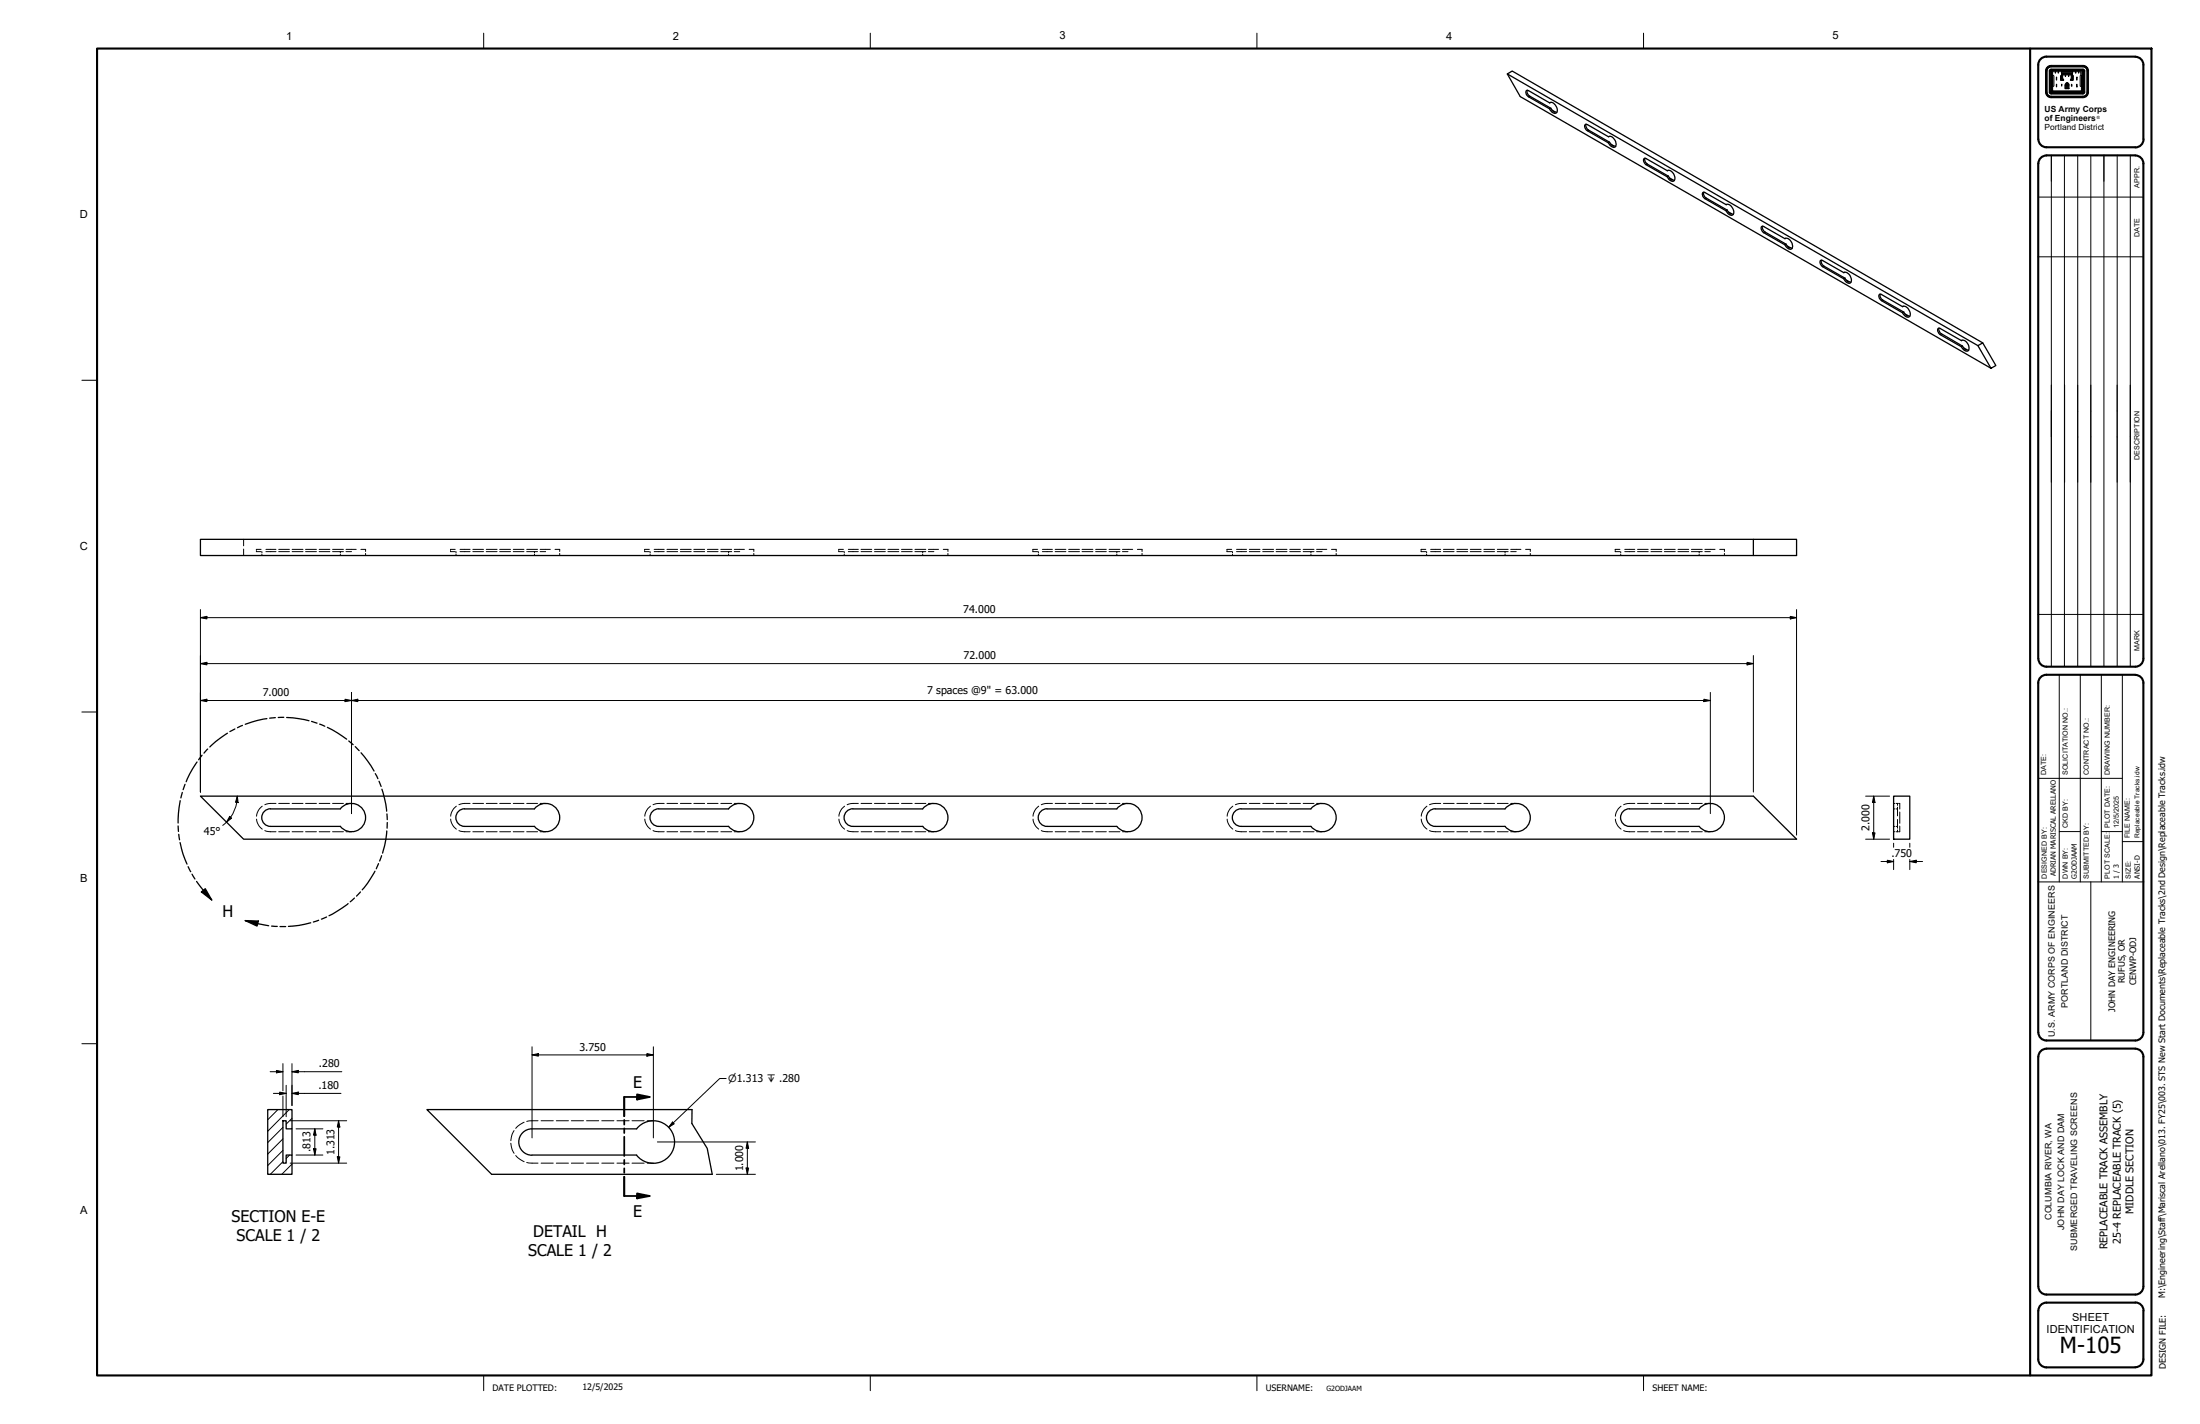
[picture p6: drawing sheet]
<svg xmlns="http://www.w3.org/2000/svg" width="864mm" height="559mm" viewBox="0 0 864 559" stroke-linecap="round" stroke-linejoin="round" font-family="sans-serif">
<!-- layer: Hatch (ANSI) -->
<path d="M109.1 435.4l-4 4M113.5 435.4l-8.4 8.5M114.6 438.8l-2.3 2.3M111.1 455.9l-5 4.9M111.1 451.4l-6 6M111.1 446.9l-6 6M111.1 442.4l-6 6M113.7 453.3l-1.4 1.3M114.6 456.8l-4 4" fill="none" stroke="#000" stroke-width=".39"/>
<!-- layer: Hidden (ANSI) -->
<g fill="none" stroke="#000" stroke-width=".39">
<path d="M95.6 211.6v2.6M95.6 215.5v2.5M100.6 216.2v.3h1.9M102.5 215.6h-1.9v.3M102.8 216.5v.5M102.8 217.5v.5M104.4 215.6h3.9M104.4 216.5h3.9M109.4 215.6h4.2M109.4 216.5h4.2M114.7 215.6h4.2M114.7 216.5h4.2"/>
<path d="M120 215.6h4.2M120 216.5h4.2M125.3 215.6h4.2M125.3 216.5h4.2M130.6 215.6h4.2M130.6 216.5h4.2M133.6 216.5v.5M133.6 217.5v.5M135.8 215.6h4M135.8 216.5h2.2M141.7 215.6h1.8v.8M143.5 217.2v.8"/>
<path d="M176.8 216.2v.3h1.9M178.7 215.6h-1.9v.3M179 216.5v.5M179 217.5v.5M180.6 215.6h3.9M180.6 216.5h3.9M185.6 215.6h4.2M185.6 216.5h4.2M190.9 215.6h4.2M190.9 216.5h4.2M196.2 215.6h4.2M196.2 216.5h4.2"/>
<path d="M201.5 215.6h4.2M201.5 216.5h4.2M206.8 215.6h4.2M206.8 216.5h4.2M209.8 216.5v.5M209.8 217.5v.5M212 215.6h4M212 216.5h2.2M217.9 215.6h1.8v.8M219.7 217.2v.8M253 216.2v.3h1.9M254.9 215.6h-1.9v.3"/>
<path d="M255.2 216.5v.5M255.2 217.5v.5M256.8 215.6h3.9M256.8 216.5h3.9M261.8 215.6h4.2M261.8 216.5h4.2M267.1 215.6h4.2M267.1 216.5h4.2M272.4 215.6h4.2M272.4 216.5h4.2M277.7 215.6h4.2M277.7 216.5h4.2"/>
<path d="M283 215.6h4.2M283 216.5h4.2M286 216.5v.5M286 217.5v.5M288.2 215.6h4M288.2 216.5h2.2M294.1 215.6h1.8v.8M295.9 217.2v.8M329.2 216.2v.3h1.9M331.1 215.6h-1.9v.3M331.4 216.5v.5M331.4 217.5v.5"/>
<path d="M333 215.6h3.9M333 216.5h3.9M338 215.6h4.2M338 216.5h4.2M343.3 215.6h4.2M343.3 216.5h4.2M348.6 215.6h4.2M348.6 216.5h4.2M353.9 215.6h4.2M353.9 216.5h4.2M359.2 215.6h4.2M359.2 216.5h4.2"/>
<path d="M362.2 216.5v.5M362.2 217.5v.5M364.4 215.6h4M364.4 216.5h2.2M370.3 215.6h1.8v.8M372.1 217.2v.8M405.4 216.2v.3h1.9M407.3 215.6h-1.9v.3M407.6 216.5v.5M407.6 217.5v.5M409.2 215.6h3.9M409.2 216.5h3.9"/>
<path d="M414.2 215.6h4.2M414.2 216.5h4.2M419.5 215.6h4.2M419.5 216.5h4.2M424.8 215.6h4.2M424.8 216.5h4.2M430.1 215.6h4.2M430.1 216.5h4.2M435.4 215.6h4.2M435.4 216.5h4.2M438.4 216.5v.5M438.4 217.5v.5"/>
<path d="M440.6 215.6h4M440.6 216.5h2.2M446.5 215.6h1.8v.8M448.3 217.2v.8M481.6 216.2v.3h1.9M483.5 215.6h-1.9v.3M483.8 216.5v.5M483.8 217.5v.5M485.4 215.6h3.9M485.4 216.5h3.9M490.4 215.6h4.2M490.4 216.5h4.2"/>
<path d="M495.7 215.6h4.2M495.7 216.5h4.2M501 215.6h4.2M501 216.5h4.2M506.3 215.6h4.2M506.3 216.5h4.2M511.6 215.6h4.2M511.6 216.5h4.2M514.6 216.5v.5M514.6 217.5v.5M516.8 215.6h4M516.8 216.5h2.2"/>
<path d="M522.7 215.6h1.8v.8M524.5 217.2v.8M557.8 216.2v.3h1.9M559.7 215.6h-1.9v.3M560 216.5v.5M560 217.5v.5M561.6 215.6h3.9M561.6 216.5h3.9M566.6 215.6h4.2M566.6 216.5h4.2M571.9 215.6h4.2M571.9 216.5h4.2"/>
<path d="M577.2 215.6h4.2M577.2 216.5h4.2M582.5 215.6h4.2M582.5 216.5h4.2M587.8 215.6h4.2M587.8 216.5h4.2M590.8 216.5v.5M590.8 217.5v.5M593 215.6h4M593 216.5h2.2M598.9 215.6h1.8v.8M600.7 217.2v.8"/>
<path d="M634 216.2v.3h1.9M635.9 215.6h-1.9v.3M636.2 216.5v.5M636.2 217.5v.5M637.8 215.6h3.9M637.8 216.5h3.9M642.8 215.6h4.2M642.8 216.5h4.2M648.1 215.6h4.2M648.1 216.5h4.2M653.4 215.6h4.2M653.4 216.5h4.2"/>
<path d="M658.7 215.6h4.2M658.7 216.5h4.2M664 215.6h4.2M664 216.5h4.2M667 216.5v.5M667 217.5v.5M669.2 215.6h4M669.2 216.5h2.2M675.1 215.6h1.8v.8M676.9 217.2v.8M102.9 316.4l-1.5 1.7-.7 2.2M108.3 315.3a8.2 8.2 0 0 0-4.4 .5"/>
<path d="M109.4 315.3h4.2M114.7 315.3h4.2M120 315.3h4.2M125.3 315.3h4.2M130.6 315.3h4.2M135.8 315.3h2.2M179.1 316.4l-1.5 1.7-.7 2.2M184.5 315.3a8.2 8.2 0 0 0-4.4 .5M185.6 315.3h4.2M190.9 315.3h4.2M196.2 315.3h4.2M201.5 315.3h4.2"/>
<path d="M206.8 315.3h4.2M212 315.3h2.2M255.3 316.4l-1.5 1.7-.7 2.2M260.7 315.3a8.2 8.2 0 0 0-4.4 .5M261.8 315.3h4.2M267.1 315.3h4.2M272.4 315.3h4.2M277.7 315.3h4.2M283 315.3h4.2M288.2 315.3h2.2M331.5 316.4l-1.5 1.7-.7 2.2M336.9 315.3a8.2 8.2 0 0 0-4.4 .5"/>
<path d="M338 315.3h4.2M343.3 315.3h4.2M348.6 315.3h4.2M353.9 315.3h4.2M359.2 315.3h4.2M364.4 315.3h2.2M407.7 316.4l-1.5 1.7-.7 2.2M413.1 315.3a8.2 8.2 0 0 0-4.4 .5M414.2 315.3h4.2M419.5 315.3h4.2M424.8 315.3h4.2M430.1 315.3h4.2"/>
<path d="M435.4 315.3h4.2M440.6 315.3h2.2M483.9 316.4l-1.5 1.7-.7 2.2M489.3 315.3a8.2 8.2 0 0 0-4.4 .5M490.4 315.3h4.2M495.7 315.3h4.2M501 315.3h4.2M506.3 315.3h4.2M511.6 315.3h4.2M516.8 315.3h2.2M560.1 316.4l-1.5 1.7-.7 2.2M565.5 315.3a8.2 8.2 0 0 0-4.4 .5"/>
<path d="M566.6 315.3h4.2M571.9 315.3h4.2M577.2 315.3h4.2M582.5 315.3h4.2M587.8 315.3h4.2M593 315.3h2.2M636.3 316.4l-1.5 1.7-.7 2.2M641.7 315.3a8.2 8.2 0 0 0-4.4 .5M642.8 315.3h4.2M648.1 315.3h4.2M653.4 315.3h4.2M658.7 315.3h4.2"/>
<path d="M664 315.3h4.2M669.2 315.3h2.2M743.3 315.3h.5M743.3 317.4h.5M744.3 315.3h.9M744.3 317.4h.6M744.9 315.3v.7M744.9 316.7v3.5M745.4 315.3h.3v2.2M745.7 318.6v4.5M100.7 321.4l.7 2.3 1.5 1.7M103.9 325.9l1.5 .4 2.9 .1"/>
<path d="M109.4 326.4h4.2M114.7 326.4h4.2M120 326.4h4.2M125.3 326.4h4.2M130.6 326.4h4.2M135.8 326.4h2.2M176.9 321.4l.7 2.3 1.5 1.7M180.1 325.9l1.5 .4 2.9 .1M185.6 326.4h4.2M190.9 326.4h4.2M196.2 326.4h4.2M201.5 326.4h4.2"/>
<path d="M206.8 326.4h4.2M212 326.4h2.2M253.1 321.4l.7 2.3 1.5 1.7M256.3 325.9l1.5 .4 2.9 .1M261.8 326.4h4.2M267.1 326.4h4.2M272.4 326.4h4.2M277.7 326.4h4.2M283 326.4h4.2M288.2 326.4h2.2M329.3 321.4l.7 2.3 1.5 1.7M332.5 325.9l1.5 .4 2.9 .1"/>
<path d="M338 326.4h4.2M343.3 326.4h4.2M348.6 326.4h4.2M353.9 326.4h4.2M359.2 326.4h4.2M364.4 326.4h2.2M405.5 321.4l.7 2.3 1.5 1.7M408.7 325.9l1.5 .4 2.9 .1M414.2 326.4h4.2M419.5 326.4h4.2M424.8 326.4h4.2M430.1 326.4h4.2"/>
<path d="M435.4 326.4h4.2M440.6 326.4h2.2M481.7 321.4l.7 2.3 1.5 1.7M484.9 325.9l1.5 .4 2.9 .1M490.4 326.4h4.2M495.7 326.4h4.2M501 326.4h4.2M506.3 326.4h4.2M511.6 326.4h4.2M516.8 326.4h2.2M557.9 321.4l.7 2.3 1.5 1.7M561.1 325.9l1.5 .4 2.9 .1"/>
<path d="M566.6 326.4h4.2M571.9 326.4h4.2M577.2 326.4h4.2M582.5 326.4h4.2M587.8 326.4h4.2M593 326.4h2.2M634.1 321.4l.7 2.3 1.5 1.7M637.3 325.9l1.5 .4 2.9 .1M642.8 326.4h4.2M648.1 326.4h4.2M653.4 326.4h4.2M658.7 326.4h4.2"/>
<path d="M664 326.4h4.2M669.2 326.4h2.2M743.3 326.4h.5M743.3 324.3h.5M744.3 326.4h.9M744.3 324.3h.6M744.9 321.6v3.4M744.9 325.7v.7M745.7 324.2v2.2h-.3M211.2 439.8l-4.4 .3M212.4 439.8h4.8M218.4 439.8h4.7"/>
<path d="M224.3 439.8h4.7M230.3 439.8h4.7M236.2 439.8h4.8M242.2 439.8h4.8M248.1 439.8h4.8M254.1 439.8h2.4M200.5 448.6v.2a7 7 0 0 0 1.3 3.8M201.8 443.7a7 7 0 0 0-1.3 3.9M202.4 453.5l1.8 1.5 1.5 .9M205.7 440.4l-1.5 .9-1.8 1.5M206.8 456.2l4.4 .2M212.4 456.4h4.8"/>
<path d="M218.4 456.4h4.7M224.3 456.4h4.7M230.3 456.4h4.7M236.2 456.4h4.8M242.2 456.4h4.8M248.1 456.4h4.8M254.1 456.4h2.4"/>
</g>
<!-- layer: Visible (ANSI) -->
<g fill="none" stroke="#000" stroke-width=".51">
<path d="M591.7 29l184.7 106.6M599.5 35.4v1.1l.8 1.1 8.5 4.9M608.3 40.4a2.13 2.13 0 0 1 2.8 1.9 1.24 1.24 0 0 1 .2 1.6 1.24 1.24 0 0 1-1.6 .4l-.8-.6-.6-1M608.6 40.2l-.3 .2-8.3-4.8a.75 .75 0 0 0-1 .1 .75 .75 0 0 0 .1 1l.9 1.3 8.3 4.7 .5-.2M608.8 42.5l1.3 1.5M609.2 43.2l1.9 .9M622.6 48.8v1l.8 1.1 8.4 4.9M631.4 53.7a2.74 2.74 0 0 1 3 3.2 1.11 1.11 0 0 1-.9 1 1.11 1.11 0 0 1-1.2-.6l-.9-1.2M631.7 53.5l-.3 .2-8.3-4.8a.83 .83 0 0 0-1.1 .3 .83 .83 0 0 0 .2 1.1l.7 .9 8.5 4.9 .4-.3M631.8 55.8l1.4 1.5M632.3 56.5l1.9 .9M645.7 62.1l.1 1.3 .6 .9 8.5 4.9"/>
<path d="M654.5 67a2.72 2.72 0 0 1 3 3.2 1.13 1.13 0 0 1-1 1 1.13 1.13 0 0 1-1.2-.7l-.8-1.1M654.7 66.9l-.2 .1-8.3-4.8a.81 .81 0 0 0-1.1 .3 .81 .81 0 0 0 .3 1.1l.8 1 8.3 4.8 .4-.2M654.9 69.2l1.4 1.5M655.4 69.9l1.9 .8M668.8 75.4v1.1l.7 1.1 8.6 4.9M677.6 80.3a2.72 2.72 0 0 1 3 3.3 1.14 1.14 0 0 1-1 .9 1.14 1.14 0 0 1-1.2-.6l-.8-1.2M677.9 80.2l-.3 .1-8.3-4.7a.72 .72 0 0 0-1 .1 .72 .72 0 0 0 0 .9l1 1.4 8.3 4.7 .5-.2M678.1 82.5l1.3 1.5M678.5 83.2l1.9 .9M691.9 88.8v1.1l.8 1 8.4 4.9M700.7 93.7a2.66 2.66 0 0 1 2.9 3.2 1.09 1.09 0 0 1-.9 1 1.09 1.09 0 0 1-1.2-.7l-.8-1.1M701 93.5l-.3 .2-8.4-4.8a.78 .78 0 0 0-1 .3 .78 .78 0 0 0 .2 1l.8 1.1 8.4 4.8 .4-.3"/>
<path d="M701.1 95.8l1.3 1.5M701.5 96.5l2 .9M715 102.1l.1 1.3 .8 1 8.3 4.8M723.8 107a2.72 2.72 0 0 1 3 3.2 1.13 1.13 0 0 1-1 1 1.13 1.13 0 0 1-1.2-.6l-.8-1.2M724 106.9l-.2 .1-8.3-4.8a.87 .87 0 0 0-1.2 .5 .87 .87 0 0 0 .5 1.1l.7 .8 8.3 4.8 .4-.2M724.2 109.2l1.4 1.5M724.7 109.9l1.9 .8M738.1 115.4v1.1l.9 1.2 8.3 4.8M746.8 120.3a2.74 2.74 0 0 1 2.9 3.8 1.7 1.7 0 0 1-2.7-1l-.2-.4M747.1 120.2l-.3 .1-8.2-4.7a.72 .72 0 0 0-1 .1 .72 .72 0 0 0 0 .9l1 1.4 8.2 4.7 .5-.2M747.3 122.5l1.4 1.5M747.8 123.2l1.9 .9"/>
<path d="M761.2 128.8l-.1 .8 .6 1.1 8.7 5.1M769.9 133.7a2.66 2.66 0 0 1 3 3.2 1.22 1.22 0 0 1-1.1 .9 1.22 1.22 0 0 1-1.2-.8l-.7-.9M770.3 133.5l-.4 .2-8.3-4.8a.87 .87 0 0 0-1.1 .5 .87 .87 0 0 0 .4 1.1l.7 .8 8.3 4.8 .5-.3M770.4 135.8l1.3 1.6M770.8 136.5l2 .9M776.4 135.6l1.9-1 5.2 8.8-1.9 1.1zM778.3 134.6l-184.7-106.7-1.9 1.1 5.1 8.9 184.8 106.6M688.3 211.6h16.9v6.4h-16.9zM688.3 211.6h-609.6v6.4h609.6M78.7 312.4h609.6l16.9 16.9h-609.6zM106.2 317.4a3.5 3.5 0 0 0-3.5 3.4 3.5 3.5 0 0 0 3.5 3.5M106.2 317.4h27.4"/>
<path d="M133.6 317.4a5.6 5.6 0 0 1 8.1-.6 5.6 5.6 0 0 1 0 8.1 5.6 5.6 0 0 1-8.1-.6M182.4 317.4a3.5 3.5 0 0 0-3.5 3.4 3.5 3.5 0 0 0 3.5 3.5h27.4M182.4 317.4h27.4M209.8 317.4a5.6 5.6 0 0 1 8.1-.6 5.6 5.6 0 0 1 0 8.1 5.6 5.6 0 0 1-8.1-.6M258.6 317.4a3.5 3.5 0 0 0-3.5 3.4 3.5 3.5 0 0 0 3.5 3.5h27.4M258.6 317.4h27.4M286 317.4a5.6 5.6 0 0 1 8.1-.6 5.6 5.6 0 0 1 0 8.1 5.6 5.6 0 0 1-8.1-.6M334.8 317.4a3.5 3.5 0 0 0-3.5 3.4 3.5 3.5 0 0 0 3.5 3.5h27.4M334.8 317.4h27.4M362.2 317.4a5.6 5.6 0 0 1 8.1-.6 5.6 5.6 0 0 1 0 8.1 5.6 5.6 0 0 1-8.1-.6M411 317.4a3.5 3.5 0 0 0-3.5 3.4 3.5 3.5 0 0 0 3.5 3.5h27.4M411 317.4h27.4"/>
<path d="M438.4 317.4a5.6 5.6 0 0 1 8.1-.6 5.6 5.6 0 0 1 0 8.1 5.6 5.6 0 0 1-8.1-.6M487.2 317.4a3.5 3.5 0 0 0-3.5 3.4 3.5 3.5 0 0 0 3.5 3.5h27.4M487.2 317.4h27.4M514.6 317.4a5.6 5.6 0 0 1 8.1-.6 5.6 5.6 0 0 1 0 8.1 5.6 5.6 0 0 1-8.1-.6M563.4 317.4a3.5 3.5 0 0 0-3.5 3.4 3.5 3.5 0 0 0 3.5 3.5h27.4M563.4 317.4h27.4M590.8 317.4a5.6 5.6 0 0 1 8.1-.6 5.6 5.6 0 0 1 0 8.1 5.6 5.6 0 0 1-8.1-.6M639.6 317.4a3.5 3.5 0 0 0-3.5 3.4 3.5 3.5 0 0 0 3.5 3.5h27.4M639.6 317.4h27.4M667 317.4a5.6 5.6 0 0 1 8.1-.6 5.6 5.6 0 0 1 0 8.1 5.6 5.6 0 0 1-8.1-.6M743.3 312.4h6.4v16.9h-6.4zM106.2 324.3h27.4"/>
<path d="M105.1 435.4h9.5v7.6h-2.3v-3.2h-1.2v16.6h1.2v-3.1h2.3v7.5h-9.5zM271.7 435.4h-104.1l25.4 25.4h86.6M114.6 443v10.3M249.9 443a8.4 8.4 0 0 1 12.2-1 8.4 8.4 0 0 1 0 12.3 8.4 8.4 0 0 1-12.2-1M249.9 443h-41.1a5.2 5.2 0 0 0-5.2 5.2 5.2 5.2 0 0 0 5.2 5.1h41.1"/>
</g>
<!-- layer: Visible Narrow (ANSI) -->
<g fill="none" stroke="#000" stroke-width=".39">
<path d="M600.5 37.7l-.5 .3M610.4 43.9l-.3 .1M623.6 51.1l-.5 .2M633.4 57.2l-.2 .1M646.6 64.4l-.4 .2M656.5 70.5l-.2 .2M669.7 77.7l-.4 .3M679.6 83.8l-.2 .2M692.8 91.1l-.5 .2M702.7 97.2l-.3 .1M715.9 104.4l-.4 .2M725.8 110.5l-.2 .2"/>
<path d="M739 117.7l-.4 .3M748.9 123.8l-.2 .2M762.1 131l-.5 .3M772 137.2l-.3 .2"/>
</g>
<!-- layer: Break Line (ANSI) -->
<path d="M271.7 435.4l-.1 5.5 6 9.8 2 10.1" fill="none" stroke="#000" stroke-width=".51"/>
<!-- layer: Detail Boundary (ANSI) -->
<g fill="none" stroke="#000" stroke-width=".51">
<path d="M77.3 299l-2.8 4.7-1.4 3.1M79.3 296.4l-1.3 1.7M81.5 293.9l-1.4 1.6M89.3 287.7l-4.7 3.3-2.2 2.1M92.2 286.1l-2 1M95.2 284.7l-2 .9M104.8 282l-3.7 .7-4.8 1.5M108.1 281.6l-2.2 .2M111.4 281.5l-2.2 .1M112.5 281.6l4.7 .4 4.1 .8M122.3 283.1l2.2 .7M125.5 284.2l2 .8"/>
<path d="M128.5 285.4l4 2.2 3.6 2.5M136.9 290.8l1.7 1.4M139.4 293l1.6 1.6M141.7 295.4l2.6 3.2 2.5 4M70.7 314.2l-.7 5-.1 3.8M71.6 311l-.6 2.1M72.6 307.8l-.7 2.1M147.3 303.6l1 2M148.8 306.6l.8 2M149.9 309.7l1.5 5.9 .4 2.7M151.9 319.4l.1 2.2M69.9 324.1l.1 2.2"/>
<path d="M70.2 327.4l.3 2.2M70.7 330.6l1.2 4.7 1.5 3.8M148.6 338.9l-.9 2M149.8 335.8l-.8 2.1M151.8 326.1l-.4 3.4-1.2 5.3M152 322.8v2.2M73.9 340.1l1 2M75.4 343l1.1 1.9M77.2 345.9l5.9 7.3M79.1 350l1.5-1.3 2.5 4.5zM128.2 359.9l-2 .8M136.7 354.6l-4.2 2.9-3.3 1.8"/>
<path d="M139.1 352.4l-1.6 1.5M141.5 350l-1.5 1.7M147.2 341.9l-2.9 4.6-2.1 2.7M96.3 361.3l5.1 .1-.5 2zM96.3 361.3l9.2 2M106.6 363.4l2.2 .1M109.9 363.6h2.2M122 362.1l-4.7 1.1-4.1 .3M125.1 361.1l-2.1 .7"/>
</g>
<g fill="#000">
<path d="M79.1 350l1.5-1.3 2.5 4.5z" fill-rule="evenodd"/>
<path d="M96.3 361.3l5.1 .1-.5 2z" fill-rule="evenodd"/>
</g>
<!-- layer: Section Line (ANSI) -->
<path d="M245 439.5v1.8M250.1 429.5l4.9 1-4.9 1zM255 430.5h-10v7.5M245 442.8v1.8M245 446.1v7.5M245 455.2v1.7M245 458.5v1.7M245 461.8v7.5h10M250.1 468.3l4.9 1-4.9 1z" fill="none" stroke="#000" stroke-width=".7"/>
<g fill="#000">
<path d="M250.1 429.5l4.9 1-4.9 1z" fill-rule="evenodd"/>
<path d="M250.1 468.3l4.9 1-4.9 1z" fill-rule="evenodd"/>
</g>
<!-- layer: Castle -->
<g fill="none" stroke="#000" stroke-width=".39">
<path d="M803 36.2l.6 1.5 1.5 .7M803 27.8v8.4M803.1 27.8v8.4M803.1 36.2l.6 1.4 1.4 .6M803.3 27.8v8.9l.9 1.1 .9 .2M803.4 27.8l.1 8.8 .8 1.1 .8 .2M803.6 27.8v8.4l.3 .9 1.2 .6M804.4 27.8v8.4l.2 .5 .5 .2M804.5 27.8v8.4l.6 .6M804.7 27.8v8.4l.4 .4M804.9 27.8v8.4l.2 .2M805.1 27.8v8.5"/>
<path d="M805.1 27.7v.1M805.1 27.6l-.2 .2M805.1 27.4l-.4 .4M805.1 27.2l-.6 .6M805.1 27.1l-.5 .2-.2 .5M805.1 26.3l-.9 .3-.6 1.2M805.1 26.1l-1.2 .5-.5 1.2M805.1 26l-1.3 .5-.5 1.3M805.1 25.8l-1.4 .6-.6 1.4M805.1 25.7l-1.5 .6-.6 1.5M805.2 27.7l12.6 .1M805.2 27.6h12.5l.2 .2"/>
<path d="M805.2 27.4h12.5l.4 .4M805.2 27.2h12.5l.6 .6M805.2 27.1h12.5l.5 .2 .2 .5M805.2 26.3h12.5l1.2 .6 .3 .9M805.2 26.1h12.5l1.2 .5 .5 1.2M805.2 26h12.5l1.3 .5 .5 1.3M805.2 25.8l13 .1 1.2 .9 .3 1M805.2 25.7h13l1.3 1 .3 1.1M805.2 38.2h12.4M805.3 27.8v8.3h12.2v-8.3M805.4 27.8v8.1h11.9v-8.1M805.5 27.7h3.7l-.3 3.6h.9l-.3-.6v-1.6h3.7l-.2 2.2h.8l-.2-3.5h3.7v1.5l-.3 .5v4l.4 .3v1.7h-11.8l.2-6-.3-.5z"/>
<path d="M805.6 29.7v4.2M805.8 28.1h1v.6l.1-.6h1v.6l.1-.6h1.2l-.3 3.5h1.2v-.5l-.4-.2v-1.5h1v.6l.1-.6h1.2v.6l.1-.6h1v1.5l-.4 .7h1.1l-.2-3.5h1.1v.6l.2-.6h1v.6l.1-.6h.8l-.3 5.7 .6 .2v1.7h-11.3v-1.6l.5-.4v-3.9l-.5-.4zM805.8 29.8v4M807.2 33.1l.1 1zM807.2 30.3l.1 1.1zM809.2 29.8v1.3h.3l-.3-.2M809.2 33.1l.2 .7zM809.5 28.1h3.8M809.5 29h3.8M809.5 28.8h3.8M809.5 28.7h3.8M809.5 28.6h3.8"/>
<path d="M809.5 28.3h3.8M809.5 28h3.8M810.6 33.3h1.6v1.5h-1.6zM810.6 33.3a.81 .81 0 0 1 .9-.9 .81 .81 0 0 1 .7 1M810.8 33.3v1.5M811 33.3v1.5M811.1 34.8l.1-1.5 .2-.4 .3 1.9M811.4 32.8l.4 .6v1.4M811.4 32.5l-.6 .8M811.4 32.6l.6 .5v1.7M811.4 32.7l-.4 .6M811.5 33.4l-.1 1.4"/>
<path d="M813.1 33.1l.2 .7zM813.6 29.8v1.3h-.4l.4-.2M815.1 30.3l.2 1.1zM815.1 33.1l.2 1zM817.1 29.8v4M817.2 29.7v4.2M817.8 27.8v8.5h-12.6M817.9 27.8v8.4M817.9 36.2l-.2 .2h-12.5M818.1 27.8l-.2 8.7-12.7 .1M818.2 27.8v8.4M818.3 36.2l-.6 .6h-12.5"/>
<path d="M818.4 27.8v8.4l-.2 .5-.5 .2h-12.5M819.2 27.8v8.4l-.6 1.2-.9 .3h-12.5M819.3 27.8v8.4M819.4 36.2l-.5 1.2-1.2 .5h-12.5M819.5 27.8v8.4l-.2 .9-.7 .7-.9 .2h-12.5M819.7 27.8l-.1 8.9-.9 1.2-1 .3M819.8 27.8v8.4l-.3 1.1-.7 .8-1.1 .3h-12.5"/>
</g>
<!-- layer: 0 -->
<path d="M38.1 19h806.4v520.8h-806.4zM796.9 19v520.8" fill="none" stroke="#000" stroke-width=".83"/>
<!-- layer: G-ANNO-TTLB -->
<g fill="none" stroke="#000" stroke-width=".39">
<path d="M189.9 13v6M341.6 13v6M493.4 13v6M645.2 13v6M805.2 61v10.1M825.9 61v10.1M32.1 149.2h6M805.2 151.1v20.3M810.5 151.1v38.1M815.6 151.1v38.1M820.7 151.1v38.1M831.1 151.1v38.1"/>
<path d="M836.2 151.1v38.1M805.2 161.3v27.9M32.1 279.4h6M808.4 264.8v81.3M816.6 264.8v81.3M824.9 264.8v81.3M833.1 264.8v81.3M808.4 326.3h8.2M824.9 326.3h8.2M833.1 330.3h8.3M799.9 346.1h41.7M820.7 346.1v62.2"/>
<path d="M32.1 409.6h6M189.9 539.8v5.9M341.6 539.8v5.9M493.4 539.8v5.9M645.2 539.8v5.9"/>
</g>
<g fill="none" stroke="#000" stroke-width=".83">
<path d="M803.3 22.2h34.9M803.3 22.2a3.2 3.2 0 0 0-3.2 3.2v29.2M838.2 22.3a3.1 3.1 0 0 1 3.2 3.1v29.2M800.2 54.6a3.1 3.1 0 0 0 3.1 3.2M841.4 54.6a3.2 3.2 0 0 1-3.2 3.2h-34.9M800.1 64.1v194.3M803.3 61h34.9M803.3 61a3.1 3.1 0 0 0-3.1 3.2M838.2 61a3.1 3.1 0 0 1 3.2 3.2v194.2a3.1 3.1 0 0 1-3.2 3.2h-34.9M800.2 258.5a3.1 3.1 0 0 0 3.1 3.1M803.3 264.8h34.9M803.3 264.8a3.2 3.2 0 0 0-3.2 3.2v137.1"/>
<path d="M838.2 264.9a3.1 3.1 0 0 1 3.2 3.1v137.1M800.1 414.7v90.1M800.2 405.2a3.1 3.1 0 0 0 3.1 3.1M803.3 411.5h34.9M803.3 411.5a3.1 3.1 0 0 0-3.1 3.2M838.2 411.5a3.1 3.1 0 0 1 3.2 3.2M841.4 405.2a3.1 3.1 0 0 1-3.2 3.1h-34.9M841.4 414.7v90.2a3.1 3.1 0 0 1-3.2 3.1h-34.9M800.1 514.3v19.1a3.2 3.2 0 0 0 3.2 3.2M800.2 504.9a3.1 3.1 0 0 0 3.1 3.1M803.3 511.2h34.9M803.3 511.2a3.1 3.1 0 0 0-3.1 3.1"/>
<path d="M838.2 511.1a3.1 3.1 0 0 1 3.2 3.2v19.1a3.1 3.1 0 0 1-3.2 3.1M803.3 536.6h34.9"/>
</g>
<!-- layer: G-ANNO-TTBL -->
<path d="M800.1 77.3h41.3M805.2 61v200.6M810.4 61v200.6M815.6 61v200.6M820.7 61v200.6M825.9 61v200.6M831.1 61v200.6M836.2 61v200.6M799.9 100.8h41.3M799.9 241.1h41.3M800.1 305.4h33" fill="none" stroke="#000" stroke-width=".39"/>
<!-- layer: Dimension (ANSI) -->
<g fill="none" stroke="#000" stroke-width=".39">
<path d="M78.7 239.2v71.6M705.2 239.2v88.5M78.7 242.4l2.5-.5v1zM78.7 242.4h626.5M685.8 259.9l2.5 .5-2.5 .5zM688.3 257.2v53.6M702.8 241.9l2.4 .5-2.4 .5zM78.7 260.4l2.5-.5v1zM78.7 274.9l2.5-.5v.9zM78.7 260.4h609.6M78.7 274.9h592.7M135.4 274.4l2.6 .5-2.6 .4z"/>
<path d="M138 274.9l2.5-.5v.9zM138 271.7v47.6M668.8 274.4l2.6 .5-2.6 .4zM671.4 271.7v47.6M93.2 312.4l.3 2.6-1-.2zM93.2 312.4a14.4 14.4 0 0 1-2.2 7.6l-.5 .7M732.3 312.4h9.4M735.5 312.4l.5 2.5h-1zM735.5 312.4v16.9M88.9 322.6l-1.5 1.3M90.2 320.4l.7 .7-2 1.5zM90.6 320.7l-1.7 1.9"/>
<path d="M732.3 329.3h9.4M735 326.8h1l-.5 2.5zM738.4 338.1h4.9M740.9 337.6l2.4 .5-2.4 .5zM743.3 330.9v1.6M743.3 337.2v4M749.7 338.1l2.5-.5v1zM749.7 338.1h5M749.7 330.9v1.6M749.7 337.2v4M111.1 417.4v10.7M114.6 417.4v16.4"/>
<path d="M208.9 414l2.4-.6v1.1zM208.9 414h47.6M208.9 410.8v35.7M253.9 413.4l2.6 .6-2.6 .5zM256.5 410.8v35.7M106 420.6h5.1M107.3 429.1h5M108.5 420.1l2.6 .5-2.6 .4zM109.8 428.6l2.5 .5-2.5 .5zM111.1 430.1v8.1M112.3 425.9v12.3M113.9 439.8h22.2"/>
<path d="M114.6 429.1l2.5-.5v1zM114.6 420.6l2.5-.5v.9zM114.6 429.1h19.3M114.6 420.6h19.6M132.9 439.8l.5 2.5h-1zM132.9 439.8v16.6M113.9 456.4h22.2M116.2 443h10.5M116.2 453.3h10.5M123.1 450.8h1l-.5 2.5zM123.6 443l.5 2.5h-1zM123.6 443v10.3"/>
<path d="M132.4 454h1l-.5 2.4zM258.1 448.1h38.4M292.9 458.3h1l-.5 2.5zM293.4 448.1l.5 2.5h-1zM293.4 448.1v12.7M281.2 460.8h15.3"/>
</g>
<g fill="#000">
<path d="M78.7 242.4l2.5-.5v1z" fill-rule="evenodd"/>
<path d="M78.7 260.4l2.5-.5v1z" fill-rule="evenodd"/>
<path d="M702.8 241.9l2.4 .5-2.4 .5z" fill-rule="evenodd"/>
<path d="M78.7 274.9l2.5-.5v.9z" fill-rule="evenodd"/>
<path d="M135.4 274.4l2.6 .5-2.6 .4z" fill-rule="evenodd"/>
<path d="M138 274.9l2.5-.5v.9z" fill-rule="evenodd"/>
<path d="M668.8 274.4l2.6 .5-2.6 .4z" fill-rule="evenodd"/>
<path d="M685.8 259.9l2.5 .5-2.5 .5z" fill-rule="evenodd"/>
<path d="M93.2 312.4l.3 2.6-1-.2z" fill-rule="evenodd"/>
<path d="M735.5 312.4l.5 2.5h-1z" fill-rule="evenodd"/>
<path d="M90.2 320.4l.7 .7-2 1.5z" fill-rule="evenodd"/>
<path d="M735 326.8h1l-.5 2.5z" fill-rule="evenodd"/>
<path d="M740.9 337.6l2.4 .5-2.4 .5z" fill-rule="evenodd"/>
<path d="M749.7 338.1l2.5-.5v1z" fill-rule="evenodd"/>
<path d="M208.9 414l2.4-.6v1.1z" fill-rule="evenodd"/>
<path d="M253.9 413.4l2.6 .6-2.6 .5z" fill-rule="evenodd"/>
<path d="M108.5 420.1l2.6 .5-2.6 .4z" fill-rule="evenodd"/>
<path d="M109.8 428.6l2.5 .5-2.5 .5z" fill-rule="evenodd"/>
<path d="M114.6 429.1l2.5-.5v1z" fill-rule="evenodd"/>
<path d="M114.6 420.6l2.5-.5v.9z" fill-rule="evenodd"/>
<path d="M123.1 450.8h1l-.5 2.5z" fill-rule="evenodd"/>
<path d="M123.6 443l.5 2.5h-1z" fill-rule="evenodd"/>
<path d="M132.4 454h1l-.5 2.4z" fill-rule="evenodd"/>
<path d="M132.9 439.8l.5 2.5h-1z" fill-rule="evenodd"/>
<path d="M292.9 458.3h1l-.5 2.5z" fill-rule="evenodd"/>
<path d="M293.4 448.1l.5 2.5h-1z" fill-rule="evenodd"/>
</g>
<!-- layer: Symbol (ANSI) -->
<path d="M285.1 423.2h-2.6l-20 19.1M264 440.3l.7 .7-2.2 1.3z" fill="none" stroke="#000" stroke-width=".39"/>
<path d="M264 440.3l.7 .7-2.2 1.3z" fill-rule="evenodd" fill="#000"/>
<text font-size="8.7" x="808.6" y="531.1">M-105</text>
<g font-size="6.3">
<text x="87.4" y="359.9">H</text>
<text x="248.5" y="427">E</text>
<text x="90.9" y="479.4">SECTION E-E</text>
<text x="248.5" y="477.4">E</text>
<text x="209.3" y="485.4">DETAIL H</text>
<text x="92.9" y="486.9">SCALE 1 / 2</text>
<text x="207.3" y="493">SCALE 1 / 2</text>
</g>
<g font-size="4.4">
<text x="112.3" y="15.6">1</text>
<text x="264.1" y="15.6">2</text>
<text x="415.9" y="15.5">3</text>
<text x="567.6" y="15.6">4</text>
<text x="719.4" y="15.5">5</text>
<text x="31.4" y="85.7">D</text>
<text x="31.4" y="215.9">C</text>
<text x="31.5" y="346.1">B</text>
<text x="31.5" y="476.2">A</text>
</g>
<g font-size="4.3">
<text x="813.4" y="518.3">SHEET</text>
<text x="803.4" y="523">IDENTIFICATION</text>
</g>
<g font-size="4.2">
<text x="378.1" y="240.7">74.000</text>
<text x="378.3" y="258.8">72.000</text>
<text x="103.1" y="273.2">7.000</text>
<text x="363.9" y="272.4">7 spaces @9&quot; = 63.000</text>
<text x="80.1" y="327.6">45°</text>
<text x="733.9" y="326.1" transform="rotate(-90 733.9 326.1)">2.000</text>
<text x="742.4" y="336.4">.750</text>
<text x="227.5" y="412.3">3.750</text>
<text x="125.2" y="418.8">.280</text>
<text x="125" y="427.4">.180</text>
<text x="121.9" y="452.2" transform="rotate(-90 121.9 452.2)">.813</text>
<text x="131.3" y="453.3" transform="rotate(-90 131.3 453.3)">1.313</text>
<text x="291.7" y="459.7" transform="rotate(-90 291.7 459.7)">1.000</text>
<text x="837.5" y="476.3" transform="rotate(-90 837.5 476.3)">MIDDLE SECTION</text>
<text x="827.3" y="490.3" transform="rotate(-90 827.3 490.3)">REPLACEABLE TRACK ASSEMBLY</text>
<text x="832.5" y="488" transform="rotate(-90 832.5 488)">25-4 REPLACEABLE TRACK (5)</text>
</g>
<text font-size="3.9" x="285.8" y="424.8">⌀1.313 ↧ .280</text>
<g font-size="3.5">
<text x="834.1" y="385.8" transform="rotate(-90 834.1 385.8)">RUFUS, OR</text>
<text x="838.5" y="386.7" transform="rotate(-90 838.5 386.7)">CENWP-ODJ</text>
<text x="811.7" y="395.5" transform="rotate(-90 811.7 395.5)">PORTLAND DISTRICT</text>
<text x="830.3" y="397" transform="rotate(-90 830.3 397)">JOHN DAY ENGINEERING</text>
<text x="806.6" y="407" transform="rotate(-90 806.6 407)">U.S. ARMY CORPS OF ENGINEERS</text>
<text x="805.2" y="478.8" transform="rotate(-90 805.2 478.8)">COLUMBIA RIVER, WA</text>
<text x="810.3" y="482.7" transform="rotate(-90 810.3 482.7)">JOHN DAY LOCK AND DAM</text>
<text x="815.4" y="490.8" transform="rotate(-90 815.4 490.8)">SUBMERGED TRAVELING SCREENS</text>
<text x="849.9" y="509.5" transform="rotate(-90 849.9 509.5)">M:\Engineering\Staff\Mariscal Arellano\013. FY25\003. STS New Start Documents\Replaceable Tracks\2nd Design\Replaceable Tracks.idw</text>
<text x="850.2" y="537.2" transform="rotate(-90 850.2 537.2)">DESIGN FILE:</text>
<text x="193.4" y="545.8">DATE PLOTTED:</text>
<text x="228.6" y="545.6">12/5/2025</text>
<text x="496.9" y="545.8">USERNAME:</text>
<text x="648.7" y="546">SHEET NAME:</text>
</g>
<g font-size="3.3">
<text x="802.6" y="44">US Army Corps</text>
<text x="802.6" y="47.6">of Engineers</text>
<text x="802.6" y="51.1">Portland District</text>
</g>
<g font-size="2.8">
<text x="839.8" y="73.7" transform="rotate(-90 839.8 73.7)">APPR.</text>
<text x="839.8" y="93" transform="rotate(-90 839.8 93)">DATE</text>
<text x="839.8" y="180.5" transform="rotate(-90 839.8 180.5)">DESCRIPTION</text>
<text x="839.8" y="255.3" transform="rotate(-90 839.8 255.3)">MARK</text>
<text x="803.2" y="304.2" transform="rotate(-90 803.2 304.2)">DATE:</text>
<text x="811.7" y="304.2" transform="rotate(-90 811.7 304.2)">SOLICITATION NO.:</text>
<text x="820" y="304.2" transform="rotate(-90 820 304.2)">CONTRACT NO.:</text>
<text x="828.2" y="304.2" transform="rotate(-90 828.2 304.2)">DRAWING NUMBER:</text>
<text x="811.7" y="325" transform="rotate(-90 811.7 325)">CKD BY:</text>
<text x="828.2" y="325" transform="rotate(-90 828.2 325)">PLOT DATE:</text>
<text x="831.7" y="325" transform="rotate(-90 831.7 325)">12/5/2025</text>
<text x="836.1" y="329" transform="rotate(-90 836.1 329)">FILE NAME:</text>
<text x="803.5" y="344.8" transform="rotate(-90 803.5 344.8)">DESIGNED BY:</text>
<text x="807" y="343.9" transform="rotate(-90 807 343.9)">ADRIAN MARISCAL ARELLANO</text>
<text x="811.7" y="344.8" transform="rotate(-90 811.7 344.8)">DWN BY:</text>
<text x="815.2" y="344.8" transform="rotate(-90 815.2 344.8)">G2ODJAAM</text>
<text x="820" y="344.8" transform="rotate(-90 820 344.8)">SUBMITTED BY:</text>
<text x="828.2" y="344.8" transform="rotate(-90 828.2 344.8)">PLOT SCALE:</text>
<text x="831.7" y="344.8" transform="rotate(-90 831.7 344.8)">1 / 3</text>
<text x="836.5" y="344.8" transform="rotate(-90 836.5 344.8)">SIZE:</text>
<text x="840" y="344.8" transform="rotate(-90 840 344.8)">ANSI-D</text>
<text x="520.7" y="545.8">G2ODJAAM</text>
</g>
<text font-size="2.6" x="839.8" y="329" transform="rotate(-90 839.8 329)">Replaceable Tracks.idw</text>
<text font-size="1.7" x="823.2" y="46.5">®</text>
</svg>
